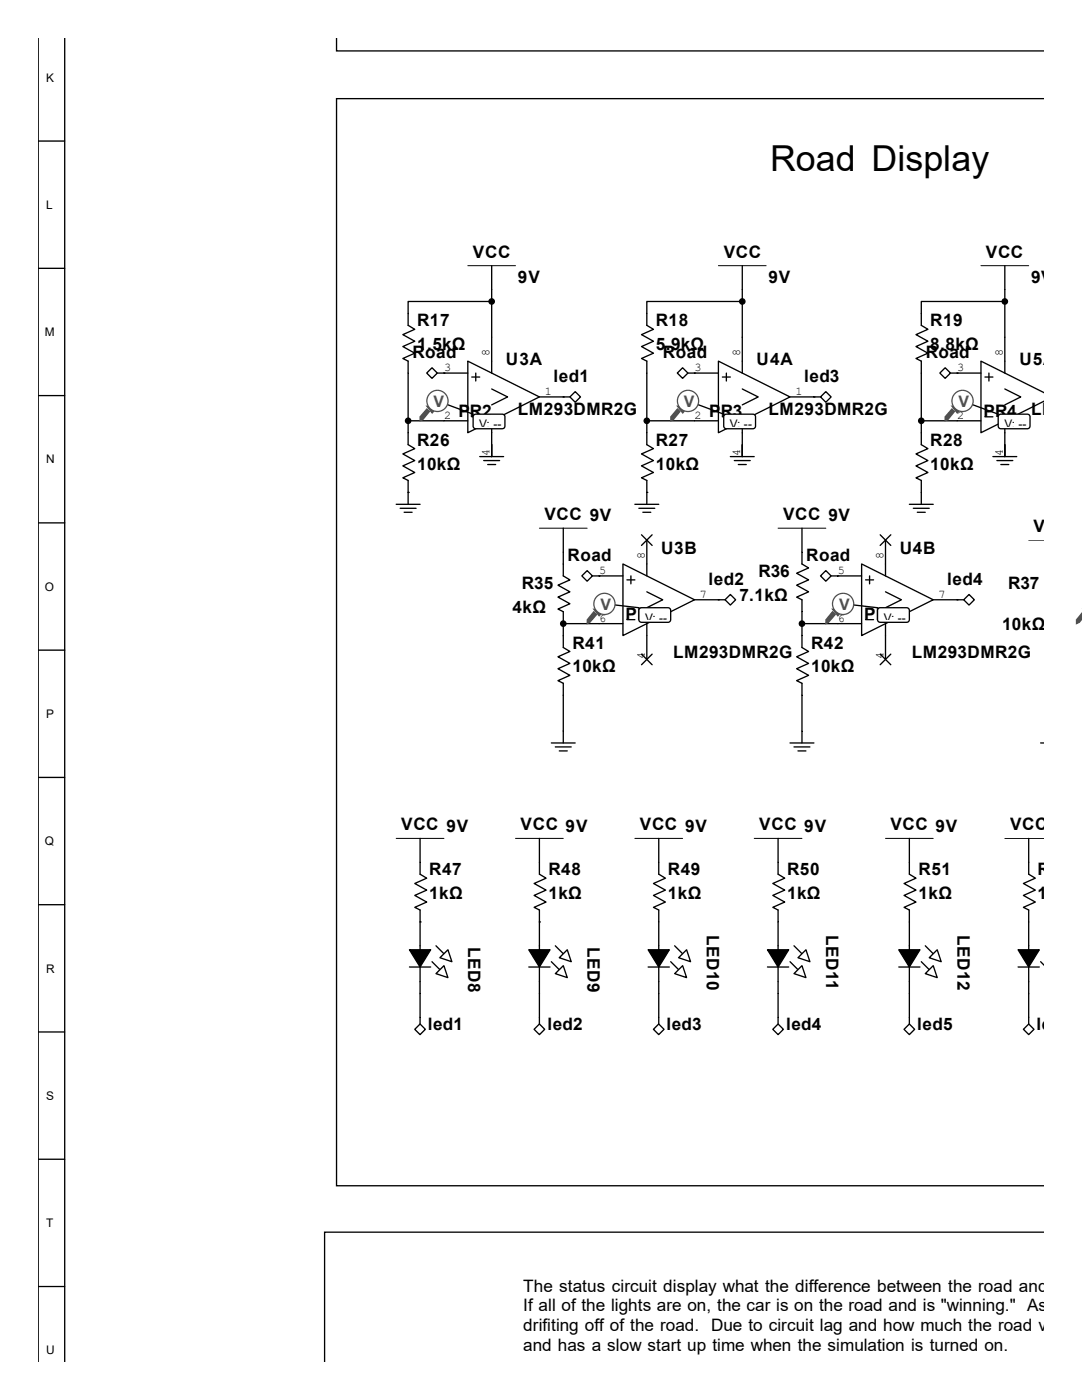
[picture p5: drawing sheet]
<svg xmlns="http://www.w3.org/2000/svg" width="216mm" height="279mm" viewBox="0 0 216 279" stroke-linecap="round" stroke-linejoin="round" font-family="sans-serif">
<g fill="none" stroke="#000" stroke-width=".26">
<path d="M7.6 7.6v264.2M12.9 7.6v264.2M7.6 28.2h5.3M7.6 53.6h5.3M98.1 53v4.8M148.1 53v4.8M200.5 53v4.8M7.6 79h5.3M81.4 62.5v2.4l1.4 .8-2.4 1.1 2.4 1.3-2.4 1.1 2.4 1.3-2.4 1 1 .6v2.4M86.2 73.4l1.1 1.1-1.1 1-1.1-1zM87.3 74.5h6M93.3 72.1l14.3 7.1-14.3 7.2z"/>
<path d="M94.1 75.2h1.6M94.9 74.5v1.5M98.1 77.6l3.2 1.6-3.2 1.6M98.1 67.3v7.2M107.6 79.2h6.1M113.7 79.2l1.1-1 1 1-1 1.1zM129.1 62.5v2.4l1.3 .8-2.4 1.1 2.4 1.3-2.4 1.1 2.4 1.3-2.4 1 1.1 .6v2.4M136.2 73.4l1.1 1.1-1.1 1-1.1-1zM137.3 74.5h6.1M143.4 72.1l14.2 7.1-14.2 7.2zM144.1 75.2h1.6M144.9 74.5v1.5"/>
<path d="M148.1 77.6l3.2 1.6-3.2 1.6M148.1 67.3v7.2M157.6 79.2h6.1M163.7 79.2l1.1-1 1 1-1 1.1zM183.8 62.5v2.4l1.4 .8-2.4 1.1 2.4 1.3-2.4 1.1 2.4 1.3-2.4 1 1 .6v2.4M188.6 73.4l1.1 1.1-1.1 1-1.1-1zM189.7 74.5h6M196.5 75.2h1.6M197.3 74.5v1.5M200.5 77.6l3.2 1.6-3.2 1.6M200.5 67.3v7.2M208.3 78.4l-12.6-6.3v14.3l12.6-6.3"/>
<path d="M81.4 86.4v2.3l1.4 .8-2.4 1.1 2.4 1.3-2.4 1.1 2.4 1.3-2.4 1.1 1 .5v4.7M88.6 84h4.7M94.1 83.2h1.6M95.7 91.1h4.8M96.5 91.9h3.2M97.3 92.7h1.6M98.1 84v7.1M129.1 98.3v2.3M138.6 84h4.8M144.1 83.2h1.6M145.7 91.1h4.8M146.5 91.9h3.2"/>
<path d="M147.3 92.7h1.6M148.1 84v7.1M183.8 86.4v2.3l1.4 .8-2.4 1.1 2.4 1.3-2.4 1.1 2.4 1.3-2.4 1.1 1 .5v4.7M191 84h4.7M196.5 83.2h1.6M198.1 91.1h4.8M198.9 91.9h3.2M199.7 92.7h1.6M200.5 84v7.1M7.6 104.4h5.3M79.1 100.6h4.7M79.9 101.4h3.1"/>
<path d="M80.6 102.2h1.6M112.4 112.6v2.3l1.3 .8-2.4 1.1 2.4 1.3-2.4 1.1 2.4 1.3-2.4 1 1.1 .6v2.4M112.4 105.4v4.8M117.2 113.9l1 1-1 1.1-1.1-1.1zM118.2 114.9h6.1M124.3 112.6l14.3 7.1-14.3 7.1zM125.1 115.7h1.6M125.9 114.9v1.6M126.7 100.6h4.7M127.5 101.4h3.2M128 106.7l2.1 2.1M128.3 102.2h1.6"/>
<path d="M129.1 118.1l3.1 1.6-3.1 1.6M129.1 107.8v7.1M130.1 106.7l-2.1 2.1M138.6 119.7h6.1M144.7 119.7l1-1.1 1.1 1.1-1.1 1.1zM160 105.4v7.2l1.3 .7-2.3 1.1 2.3 1.3-2.3 1.1 2.3 1.3-2.3 1.1 1 .5v2.4M164.8 113.9l1 1-1 1.1-1.1-1.1zM165.8 114.9h6.1M171.9 112.6l14.3 7.1-14.3 7.1zM172.7 115.7h1.6M173.5 114.9v1.6M175.6 106.7l2.1 2.1"/>
<path d="M176.7 118.1l3.2 1.6-3.2 1.6M176.7 107.8v7.1M177.7 106.7l-2.1 2.1M181.5 100.6h4.7M182.2 101.4h3.2M183 102.2h1.6M186.2 119.7h6.1M192.3 119.7l1.1-1.1 1 1.1-1 1.1zM7.6 129.8h5.3M112.4 126.8v2.4l1.3 .8-2.4 1.1 2.4 1.3-2.4 1.1 2.4 1.3-2.4 1 1.1 .6v2.3M119.5 124.5h4.8M125.1 123.7h1.6"/>
<path d="M128 130.5l2.1 2.2M129.1 124.5v7.1M130.1 130.5l-2.1 2.2M160 126.8v2.4l1.3 .8-2.3 1.1 2.3 1.3-2.3 1.1 2.3 1.3-2.3 1 1 .6v2.3M167.2 124.5h4.7M172.7 123.7h1.6M175.6 130.5l2.1 2.2M176.7 124.5v7.1M177.7 130.5l-2.1 2.2M7.6 155.2h5.3M110 148.3h4.8M110.8 149.1h3.2"/>
<path d="M111.6 149.9h1.6M112.4 145.9v2.4M157.6 148.3h4.8M158.4 149.1h3.2M159.2 149.9h1.6M160 145.9v2.4M207.6 148.3h.7M83.8 167.3v4.8M107.6 167.3v4.8M131.4 167.3v7.2l1.4 .8-2.4 1 2.4 1.3-2.4 1.1 2.4 1.3-2.4 1.1 1 .5v2.4M155.3 167.3v7.2l1.3 .8-2.4 1 2.4 1.3-2.4 1.1 2.4 1.3-2.4 1.1 1.1 .5v2.4M181.5 167.3v7.2l1.3 .8-2.4 1 2.4 1.3-2.4 1.1 2.4 1.3-2.4 1.1 1.1 .5v2.4"/>
<path d="M205.3 167.3v7.2l1.3 .8-2.4 1 2.4 1.3-2.4 1.1 2.4 1.3-2.4 1.1 1.1 .5v2.4M7.6 180.6h5.3M129.3 193h4.3M131.4 188.8v7.1M133.8 191.9l1.6 1.6M134.6 188.8l1.6 1.5M7.6 206h5.3M82.8 205.4l1-1 1.1 1-1.1 1.1zM83.8 203v1.4M106.6 205.4l1-1 1.1 1-1.1 1.1zM107.6 203v1.4M130.4 205.4l1-1 1.1 1-1.1 1.1z"/>
<path d="M131.4 203v1.4M154.2 205.4l1.1-1 1 1-1 1.1zM155.3 203v1.4M180.4 205.4l1.1-1 1 1-1 1.1zM181.5 203v1.4M204.2 205.4l1.1-1 1 1-1 1.1zM205.3 203v1.4M7.6 231.4h5.3M7.6 256.8h5.3"/>
</g>
<g fill="#000" stroke="#000" stroke-width=".26">
<path d="M129.3 189.5h4.3l-2.2 3.5z"/>
<circle cx="81.4" cy="84" r=".53"/>
<circle cx="183.8" cy="84" r=".53"/>
<circle cx="112.4" cy="124.5" r=".53"/>
</g>
<path d="M93.3 53h9.6M143.4 53h9.5M195.7 53h9.6M107.6 105.4h9.6M155.3 105.4h9.5M205.3 107.8h3M79.1 167.3h9.5M102.9 167.3h9.5M126.7 167.3h9.5M150.5 167.3h9.5M176.7 167.3h9.5M200.5 167.3h7.8" fill="none" stroke="#000" stroke-width=".2"/>
<g fill="#fff" stroke="#000" stroke-width=".26">
<path d="M135.4 191.1l1.6-1.6 .8 2.4z"/>
<path d="M134.6 194.3l1.6-1.6 .8 2.4z"/>
</g>
<path d="M131.4 184v4.8M131.4 195.9v2.4M153.1 193h4.3M155.3 188.8v7.1M157.6 191.9l1.6 1.6M158.4 188.8l1.6 1.5" fill="none" stroke="#000" stroke-width=".26"/>
<path d="M153.1 189.5h4.3l-2.1 3.5z" fill="#000" stroke="#000" stroke-width=".26"/>
<g fill="#fff" stroke="#000" stroke-width=".26">
<path d="M159.2 191.1l1.6-1.6 .8 2.4z"/>
<path d="M158.4 194.3l1.6-1.6 .8 2.4z"/>
</g>
<path d="M155.3 184v4.8M155.3 195.9v2.4M179.3 193h4.3M181.5 188.8v7.1M183.8 191.9l1.6 1.6M184.6 188.8l1.6 1.5" fill="none" stroke="#000" stroke-width=".26"/>
<path d="M179.3 189.5h4.3l-2.1 3.5z" fill="#000" stroke="#000" stroke-width=".26"/>
<g fill="#fff" stroke="#000" stroke-width=".26">
<path d="M185.4 191.1l1.6-1.6 .8 2.4z"/>
<path d="M184.6 194.3l1.6-1.6 .8 2.4z"/>
</g>
<path d="M129.1 86.4v2.3l1.3 .8-2.4 1.1 2.4 1.3-2.4 1.1 2.4 1.3-2.4 1.1 1.1 .5v2.4M83.8 172.1v2.4l1.3 .8-2.3 1 2.3 1.3-2.3 1.1 2.3 1.3-2.3 1.1 1 .5v2.4M107.6 172.1v2.4l1.4 .8-2.4 1 2.4 1.3-2.4 1.1 2.4 1.3-2.4 1.1 1 .5v2.4M81.7 193h4.2M83.8 188.8v7.1M86.2 191.9l1.6 1.6M87 188.8l1.6 1.5M181.5 184v4.8M181.5 195.9v2.4M203.1 193h4.3M205.3 184v14.3M207.6 191.9l.7 .7" fill="none" stroke="#000" stroke-width=".26"/>
<g fill="#000" stroke="#000" stroke-width=".26">
<path d="M81.7 189.5h4.2l-2.1 3.5zM203.1 189.5h4.3l-2.1 3.5z"/>
<circle cx="98.1" cy="60.2" r=".53"/>
<circle cx="148.1" cy="60.2" r=".53"/>
<circle cx="200.5" cy="60.2" r=".53"/>
<circle cx="129.1" cy="84" r=".53"/>
<circle cx="160" cy="124.5" r=".53"/>
</g>
<g fill="#fff" stroke="#000" stroke-width=".26">
<path d="M89.4 189.5l.8 2.4-2.4-.8z"/>
<path d="M87 194.3l1.6-1.6 .8 2.4z"/>
</g>
<path d="M83.8 184v4.8M83.8 195.9v2.4M105.5 193h4.2M107.6 188.8v7.1M110 191.9l1.6 1.6M110.8 188.8l1.6 1.5" fill="none" stroke="#000" stroke-width=".26"/>
<path d="M105.5 189.5h4.2l-2.1 3.5z" fill="#000" stroke="#000" stroke-width=".26"/>
<g fill="#fff" stroke="#000" stroke-width=".26">
<path d="M111.6 191.1l1.6-1.6 .8 2.4z"/>
<path d="M110.8 194.3l1.6-1.6 .8 2.4z"/>
</g>
<g fill="none" stroke="#000" stroke-width=".26">
<path d="M67.2 7.6v2.6h141.1M208.3 19.7h-141.1v216.9h141.1M98.1 57.8v9.5M148.1 57.8v9.5M200.5 57.8v9.5M81.4 74.5v11.9M88.6 74.5h.1M98.1 60.2h-16.7v2.3M112.4 79.2h.1M129.1 74.5v11.9M138.6 74.5h.1M148.1 60.2h-19v2.3"/>
<path d="M162.4 79.2h.1M183.8 74.5v11.9M191 74.5h.1M200.5 60.2h-16.7v2.3M81.4 98.3h.1M81.4 84h7.2M98.1 88.7v2.4M129.1 98.3h.1M129.1 84h9.5M148.1 88.7v2.4M183.8 84h7.2M200.5 88.7v2.4"/>
<path d="M112.4 110.2v2.4M119.5 114.9h.1M143.4 119.7h.1M167.2 114.9h.1M191 119.7h.1M112.4 138.7v7.2M119.5 124.5h-7.1v2.3M160 124.5h7.2M160 122.1v4.7M160 138.7v7.2M83.8 184h.1M83.8 198.3v4.7"/>
<path d="M107.6 184h.1M107.6 184v4.8M107.6 195.9v7.1M131.4 198.3v4.7M155.3 198.3v4.7M181.5 198.3v4.7M205.3 198.3v4.7M208.3 245.9h-143.5v25.9"/>
</g>
<path d="M94.7 82.7h5.8l.3 .5-.1 2.1-.5 .3-5.5-.1-.3-.5v-1.8z" fill-rule="evenodd" fill="#fff" stroke="#000" stroke-width=".26"/>
<path d="M87.3 80l7.1 2.7" fill="none" stroke="#000" stroke-width=".26"/>
<path d="M85.2 81.6l.5 .5-1.3 1.6-.6 .3v-.8z" fill-rule="evenodd" fill="#505050"/>
<path d="M85.2 81.6l.5 .5-1.3 1.6-.6 .3v-.8z" fill="none" stroke="#505050" stroke-width=".25"/>
<path d="M85.2 81.1h.2l1.1 1-.3 .3z" fill-rule="evenodd" fill="#505050"/>
<path d="M85.2 81.1h.2l1.1 1-.3 .3z" fill="none" stroke="#505050" stroke-width=".25"/>
<circle cx="87.3" cy="80" r="2.12" fill="#fff"/>
<circle cx="87.3" cy="80" r="2.12" fill="none" stroke="#505050" stroke-width=".25"/>
<path d="M127.7 121.4h5.9l.2 .4v2.1l-.5 .3-5.6-.1-.2-.4v-1.9z" fill-rule="evenodd" fill="#fff" stroke="#000" stroke-width=".26"/>
<path d="M120.6 120.5l6.9 .8" fill="none" stroke="#000" stroke-width=".26"/>
<path d="M118.5 122.1l.5 .5-1.3 1.6-.5 .3v-.8z" fill-rule="evenodd" fill="#505050"/>
<path d="M118.5 122.1l.5 .5-1.3 1.6-.5 .3v-.8z" fill="none" stroke="#505050" stroke-width=".25"/>
<path d="M118.5 121.6h.2l1.1 1-.3 .3z" fill-rule="evenodd" fill="#505050"/>
<path d="M118.5 121.6h.2l1.1 1-.3 .3z" fill="none" stroke="#505050" stroke-width=".25"/>
<circle cx="120.6" cy="120.5" r="2.11" fill="#fff"/>
<circle cx="120.6" cy="120.5" r="2.11" fill="none" stroke="#505050" stroke-width=".25"/>
<path d="M144.7 82.7h5.8l.3 .5-.1 2.1-.5 .3-5.5-.1-.3-.5v-1.8z" fill-rule="evenodd" fill="#fff" stroke="#000" stroke-width=".26"/>
<path d="M137.3 80l7.1 2.7" fill="none" stroke="#000" stroke-width=".26"/>
<path d="M135.2 81.6l.5 .5-1.3 1.6-.5 .3v-.8z" fill-rule="evenodd" fill="#505050"/>
<path d="M135.2 81.6l.5 .5-1.3 1.6-.5 .3v-.8z" fill="none" stroke="#505050" stroke-width=".25"/>
<path d="M135.2 81.1h.2l1.1 1-.3 .3z" fill-rule="evenodd" fill="#505050"/>
<path d="M135.2 81.1h.2l1.1 1-.3 .3z" fill="none" stroke="#505050" stroke-width=".25"/>
<circle cx="137.3" cy="80" r="2.12" fill="#fff"/>
<circle cx="137.3" cy="80" r="2.12" fill="none" stroke="#505050" stroke-width=".25"/>
<path d="M199.4 82.7h5.9l.2 .5v2.1l-.5 .3-5.6-.1-.2-.5v-1.8z" fill-rule="evenodd" fill="#fff" stroke="#000" stroke-width=".26"/>
<path d="M192 80l7.2 2.7" fill="none" stroke="#000" stroke-width=".26"/>
<path d="M189.9 81.6l.6 .5-1.4 1.6-.5 .3v-.8z" fill-rule="evenodd" fill="#505050"/>
<path d="M189.9 81.6l.6 .5-1.4 1.6-.5 .3v-.8z" fill="none" stroke="#505050" stroke-width=".25"/>
<path d="M189.9 81.1h.3l1.1 1-.3 .3z" fill-rule="evenodd" fill="#505050"/>
<path d="M189.9 81.1h.3l1.1 1-.3 .3z" fill="none" stroke="#505050" stroke-width=".25"/>
<circle cx="192.1" cy="80" r="2.12" fill="#fff"/>
<circle cx="192.1" cy="80" r="2.12" fill="none" stroke="#505050" stroke-width=".25"/>
<path d="M215.9 122.1v.5l-.6 1.6-.5 .3v-.8z" fill-rule="evenodd" fill="#505050"/>
<path d="M215.9 122.3l-1.1 1.4v.8l.5-.3 .6-.7" fill="none" stroke="#505050" stroke-width=".25"/>
<path d="M175.4 121.4h5.8l.3 .4-.1 2.1-.5 .3-5.5-.1-.3-.4v-1.9z" fill-rule="evenodd" fill="#fff" stroke="#000" stroke-width=".26"/>
<path d="M168.2 120.5l6.9 .8" fill="none" stroke="#000" stroke-width=".26"/>
<path d="M166.1 122.1l.6 .5-1.4 1.6-.5 .3v-.8z" fill-rule="evenodd" fill="#505050"/>
<path d="M166.1 122.1l.6 .5-1.4 1.6-.5 .3v-.8z" fill="none" stroke="#505050" stroke-width=".25"/>
<path d="M166.1 121.6h.3l1 1-.2 .3z" fill-rule="evenodd" fill="#505050"/>
<path d="M166.1 121.6h.3l1 1-.2 .3z" fill="none" stroke="#505050" stroke-width=".25"/>
<circle cx="168.2" cy="120.5" r="2.11" fill="#fff"/>
<circle cx="168.2" cy="120.5" r="2.11" fill="none" stroke="#505050" stroke-width=".25"/>
<text font-size="7.1" x="153.7" y="34.1">Road Display</text>
<g font-size="3.4">
<text x="94.4" y="51.4">VCC</text>
<text x="144.4" y="51.4">VCC</text>
<text x="196.7" y="51.4">VCC</text>
<text x="103.3" y="56.4">9V</text>
<text x="153.4" y="56.4">9V</text>
<text x="205.7" y="56.4">9V</text>
<text x="83.2" y="65.2">R17</text>
<text x="130.9" y="65.2">R18</text>
<text x="185.6" y="65.2">R19</text>
<text x="82.3" y="71.5">Road</text>
<text x="83.2" y="69.9">1.5kΩ</text>
<text x="130.9" y="69.9">5.9kΩ</text>
<text x="132.3" y="71.5">Road</text>
<text x="184.7" y="71.5">Road</text>
<text x="185.6" y="69.9">8.8kΩ</text>
<text x="101" y="72.8">U3A</text>
<text x="110.4" y="76.2">led1</text>
<text x="151" y="72.8">U4A</text>
<text x="160.4" y="76.2">led3</text>
<text x="203.4" y="72.8">U5A</text>
<text x="91.5" y="83.2">PR2</text>
<text x="103.3" y="82.9">LM293DMR2G</text>
<text x="141.5" y="83.2">PR3</text>
<text x="153.4" y="82.9">LM293DMR2G</text>
<text x="196.3" y="83.2">PR4</text>
<text x="205.7" y="82.9">LM293D</text>
<text x="83.2" y="88.9">R26</text>
<text x="130.9" y="88.9">R27</text>
<text x="185.6" y="88.9">R28</text>
<text x="83.2" y="93.7">10kΩ</text>
<text x="130.9" y="93.7">10kΩ</text>
<text x="185.6" y="93.7">10kΩ</text>
<text x="108.6" y="103.8">VCC 9V</text>
<text x="156.3" y="103.8">VCC 9V</text>
<text x="206.2" y="106.2">VCC</text>
<text x="113.2" y="112">Road</text>
<text x="131.9" y="110.7">U3B</text>
<text x="160.9" y="112">Road</text>
<text x="179.5" y="110.7">U4B</text>
<text x="104.1" y="117.5">R35</text>
<text x="141.4" y="116.8">led2</text>
<text x="147.5" y="119.9">7.1kΩ</text>
<text x="151.3" y="115.1">R36</text>
<text x="189" y="116.8">led4</text>
<text x="201.2" y="117.5">R37</text>
<text x="102.3" y="122.3">4kΩ</text>
<text x="124.8" y="123.7">PR11</text>
<text x="172.5" y="123.7">PR12</text>
<text x="199.9" y="125.7">10kΩ</text>
<text x="114.2" y="129.5">R41</text>
<text x="134.3" y="131.3">LM293DMR2G</text>
<text x="161.8" y="129.5">R42</text>
<text x="181.9" y="131.3">LM293DMR2G</text>
<text x="114.2" y="134.2">10kΩ</text>
<text x="161.8" y="134.2">10kΩ</text>
<text x="80.1" y="165.7">VCC 9V</text>
<text x="103.9" y="165.7">VCC 9V</text>
<text x="127.7" y="165.7">VCC 9V</text>
<text x="151.5" y="165.7">VCC 9V</text>
<text x="177.7" y="165.7">VCC 9V</text>
<text x="201.5" y="165.7">VCC</text>
<text x="85.6" y="174.7">R47</text>
<text x="85.6" y="179.5">1kΩ</text>
<text x="109.4" y="174.7">R48</text>
<text x="109.4" y="179.5">1kΩ</text>
<text x="133.3" y="174.7">R49</text>
<text x="133.3" y="179.5">1kΩ</text>
<text x="157.1" y="174.7">R50</text>
<text x="157.1" y="179.5">1kΩ</text>
<text x="183.3" y="174.7">R51</text>
<text x="183.3" y="179.5">1kΩ</text>
<text x="207.1" y="174.7">R52</text>
<text x="207.1" y="179.5">1kΩ</text>
<text x="93.4" y="189" transform="rotate(90 93.4 189)">LED8</text>
<text x="117.2" y="189" transform="rotate(90 117.2 189)">LED9</text>
<text x="141" y="186.6" transform="rotate(90 141 186.6)">LED10</text>
<text x="164.8" y="186.6" transform="rotate(90 164.8 186.6)">LED11</text>
<text x="191.1" y="186.6" transform="rotate(90 191.1 186.6)">LED12</text>
<text x="85.3" y="205.7">led1</text>
<text x="109.2" y="205.7">led2</text>
<text x="133" y="205.7">led3</text>
<text x="156.8" y="205.7">led4</text>
<text x="183" y="205.7">led5</text>
<text x="206.8" y="205.7">led6</text>
<text x="104.4" y="257.8">The status circuit display what the difference between the road and the s</text>
<text x="104.4" y="261.7">If all of the lights are on, the car is on the road and is &quot;winning.&quot; As the li</text>
<text x="104.4" y="265.6">drifiting off of the road.</text>
<text x="104.4" y="269.6">and has a slow start up time when the simulation is turned on.</text>
<text x="141.9" y="265.6">Due to circuit lag and how much the road varies</text>
</g>
<g font-size="3.2" fill="#505050">
<text x="86.5" y="81.3">V</text>
<text x="136.5" y="81.3">V</text>
<text x="191.3" y="81.3">V</text>
<text x="119.8" y="121.8">V</text>
<text x="167.4" y="121.8">V</text>
</g>
<g font-size="2.4">
<text x="9.2" y="16.3">K</text>
<text x="9.2" y="41.7">L</text>
<text x="8.9" y="67.1">M</text>
<text x="97.7" y="71" transform="rotate(-90 97.7 71)">8</text>
<text x="147.7" y="71" transform="rotate(-90 147.7 71)">8</text>
<text x="200.1" y="71" transform="rotate(-90 200.1 71)">8</text>
<text x="88.6" y="74">3</text>
<text x="138.6" y="74">3</text>
<text x="191" y="74">3</text>
<text x="88.6" y="83.6">2</text>
<text x="108.7" y="78.8">1</text>
<text x="138.6" y="83.6">2</text>
<text x="158.7" y="78.8">1</text>
<text x="191" y="83.6">2</text>
<text x="95.6" y="85.4">V: --</text>
<text x="145.6" y="85.4">V: --</text>
<text x="200.4" y="85.4">V: --</text>
<text x="9.2" y="92.5">N</text>
<text x="97.7" y="91.1" transform="rotate(-90 97.7 91.1)">4</text>
<text x="147.7" y="91.1" transform="rotate(-90 147.7 91.1)">4</text>
<text x="200.1" y="91.1" transform="rotate(-90 200.1 91.1)">4</text>
<text x="128.7" y="111.5" transform="rotate(-90 128.7 111.5)">8</text>
<text x="176.3" y="111.5" transform="rotate(-90 176.3 111.5)">8</text>
<text x="8.9" y="117.9">O</text>
<text x="119.5" y="114.6">5</text>
<text x="139.7" y="119.3">7</text>
<text x="167.2" y="114.6">5</text>
<text x="187.3" y="119.3">7</text>
<text x="119.5" y="124.1">6</text>
<text x="128.7" y="124">V: --</text>
<text x="167.2" y="124.1">6</text>
<text x="176.3" y="124">V: --</text>
<text x="128.7" y="131.6" transform="rotate(-90 128.7 131.6)">4</text>
<text x="176.3" y="131.6" transform="rotate(-90 176.3 131.6)">4</text>
<text x="9.2" y="143.3">P</text>
<text x="8.9" y="168.7">Q</text>
<text x="9.2" y="194.1">R</text>
<text x="9.2" y="219.5">S</text>
<text x="9.2" y="244.9">T</text>
<text x="9.2" y="270.3">U</text>
</g>
</svg>
